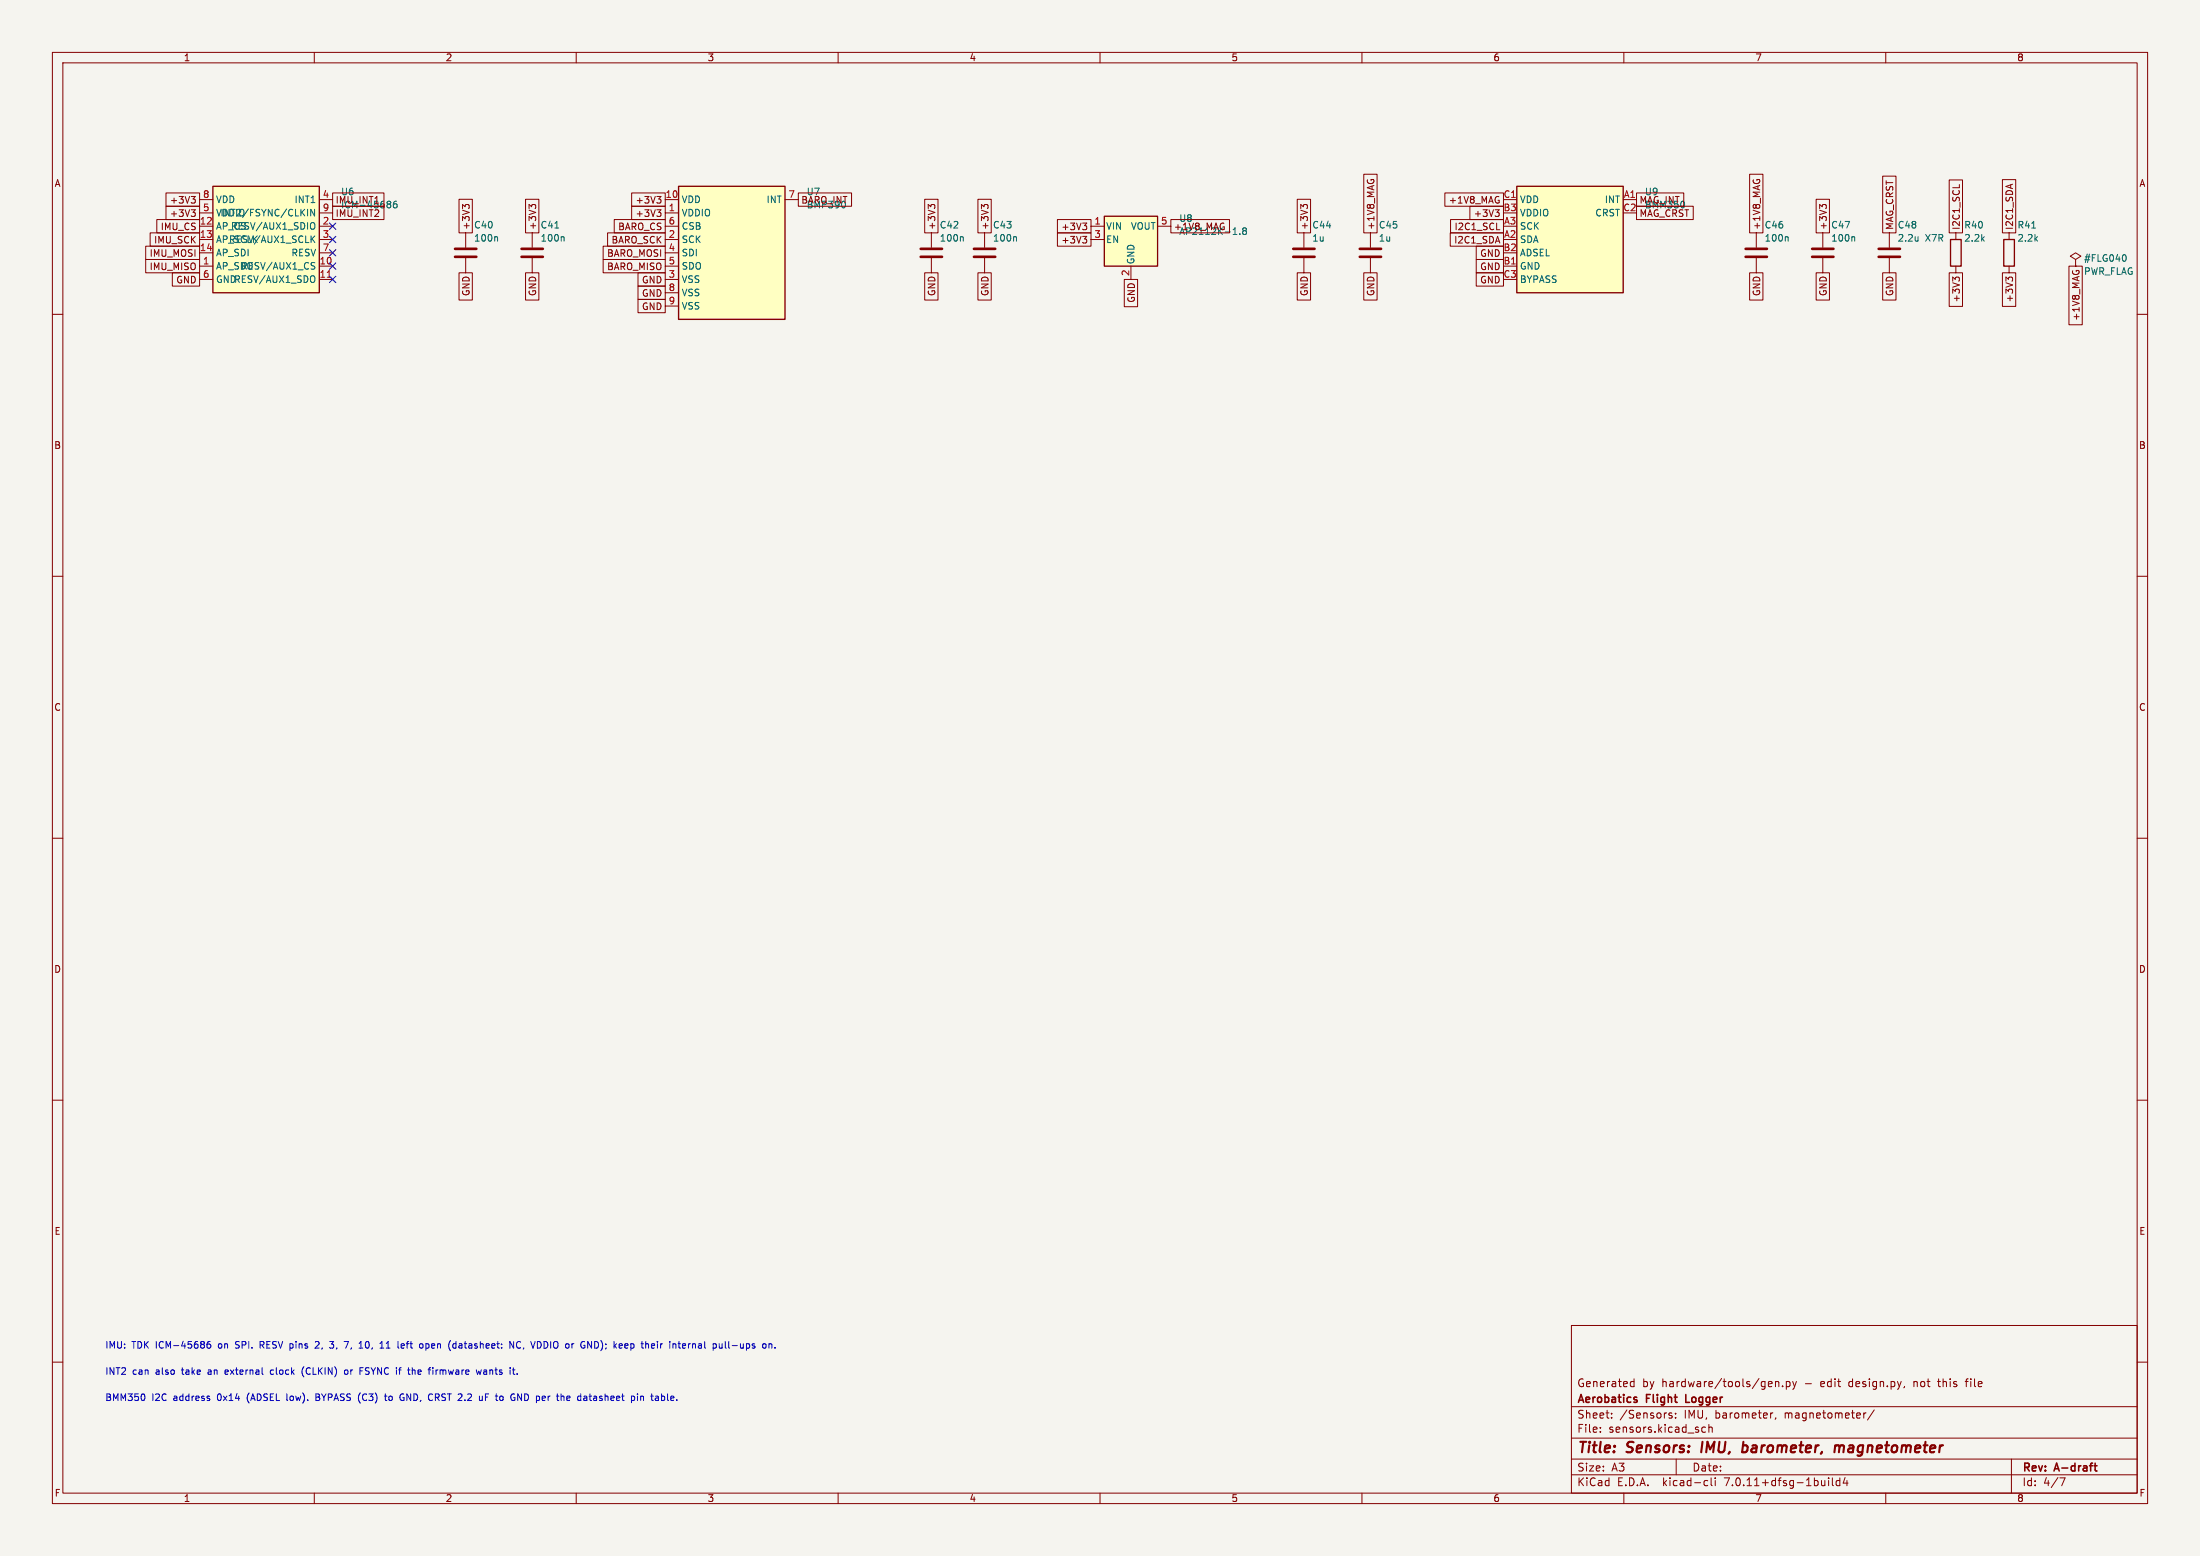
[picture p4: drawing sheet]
<svg xmlns="http://www.w3.org/2000/svg" width="420mm" height="297mm" viewBox="0 0 420 297" stroke-linecap="round" stroke-linejoin="round" font-family="sans-serif">
<path d="M0 0h420v297h-420z" fill="#f5f4ef" stroke="#f5f4ef" stroke-width=".19"/>
<g fill="none" stroke="#840000" stroke-width=".19">
<path d="M10 10h400v277h-400zM12 12h396v273h-396zM60 10v2M110 10v2M160 10v2M210 10v2M260 10v2M310 10v2M360 10v2M31.7 36.8h6.4v2.6h-6.4zM31.7 39.4h6.4v2.5h-6.4zM36.5 37.5h.8l-.4 .5"/>
<path d="M37 38l.3 .2v.3l-.3 .3M38.1 38.1h2.5M61 38.1h2.5M63.5 36.8h9.8v2.6h-9.8zM63.5 39.4h9.8v2.5h-9.8zM87.6 38h2.6v6.5h-2.6zM88.8 39.3l.2-.3h.3l.3 .3M88.8 39.5l-.5-.5v.8M100.3 38h2.6v6.5h-2.6zM101.5 39.3l.2-.3h.3l.3 .3M101.5 39.5l-.5-.5v.8M120.6 39.4h6.4v2.5h-6.4z"/>
<path d="M120.6 36.8h6.4v2.6h-6.4zM125.4 37.5h.8l-.4 .5M125.9 38l.3 .2v.3l-.3 .3M127 38.1h2.5M149.9 38.1h2.5M152.4 36.8h10.2v2.6h-10.2zM176.5 38h2.6v6.5h-2.6zM177.7 39.5l-.5-.5v.8M177.7 39.3l.2-.3h.3l.3 .3M186.7 38h2.5v6.5h-2.5zM187.8 39.3l.3-.3h.3l.2 .3M187.8 39.5l-.4-.5v.8"/>
<path d="M247.6 38h2.6v6.5h-2.6zM248.8 39.3l.2-.3h.3l.3 .3M248.8 39.5l-.5-.5v.8M260.3 33.3h2.6v11.2h-2.6zM262.2 34.3h-.5v.2M275.8 36.8h11.2v2.6h-11.2zM280.6 39.4h6.4v2.5h-6.4zM286 38.2h.2l-.1 .5M287 38.1h2.6M309.9 38.1h2.5M312.4 36.8h9v2.6h-9zM312.4 39.4h10.8v2.5h-10.8z"/>
<path d="M334 33.3h2.5v11.2h-2.5zM335.9 34.3h-.5v.2M346.7 38h2.5v6.5h-2.5zM347.9 39.3l.2-.3h.3l.3 .3M347.9 39.5l-.5-.5v.8M359.4 33.6h2.5v10.9h-2.5zM372.1 34.3h2.5v10.2h-2.5zM374.1 35.2v.6M382.3 34.3h2.5v10.2h-2.5zM10 60h2M27.8 47h10.3v2.5h-10.3zM27.8 49.5h10.3v2.6h-10.3z"/>
<path d="M28.7 44.4h9.4v2.6h-9.4zM29.9 41.9h8.2v2.6h-8.2zM32.9 52.1h5.2v2.5h-5.2zM36.5 40h.8l-.4 .5M37 40.5l.3 .3v.3l-.3 .2M38.1 43.2h2.5M38.1 45.7h2.5M38.1 50.8h2.5M38.1 40.6h2.5M38.1 53.3h2.5M38.1 48.3h2.5M61 43.2h2.5"/>
<path d="M61 45.7h2.5M61 50.8h2.5M61 40.6h2.5M61 53.3h2.5M61 48.3h2.5M87.6 52.1h2.6v5.2h-2.6zM88.9 44.5v2.7M88.9 49.3v2.8M100.3 52.1h2.6v5.2h-2.6zM101.6 44.5v2.7M101.6 49.3v2.8M115.1 47h11.9v2.5h-11.9z"/>
<path d="M115.1 49.5h11.9v2.6h-11.9zM116 44.4h11v2.6h-11zM117.3 41.9h9.7v2.6h-9.7zM121.8 57.1h5.2v2.6h-5.2zM121.8 54.6h5.2v2.6h-5.2zM121.8 52.1h5.2v2.5h-5.2zM125.4 40h.8l-.4 .5M125.9 40.5l.3 .3v.3l-.3 .2M127 43.2h2.5M127 45.7h2.5M127 50.8h2.5M127 40.6h2.5"/>
<path d="M127 53.3h2.5M127 48.3h2.5M127 55.9h2.5M127 58.4h2.5M176.5 52.1h2.6v5.2h-2.6zM177.8 44.5v2.7M177.8 49.3v2.8M186.7 52.1h2.5v5.2h-2.5zM188 44.5v2.7M188 49.3v2.8M201.9 41.9h6.4v2.6h-6.4zM201.9 44.4h6.4v2.6h-6.4z"/>
<path d="M206.7 42.6h.8l-.5 .5M206.7 45.1h.8l-.5 .5M207.2 43.1l.3 .2v.3l-.3 .3M207.2 45.6l.3 .2v.3l-.3 .3M208.3 43.2h2.5M208.3 45.7h2.5M214.6 53.3h2.6v5.2h-2.6zM215.9 50.8v2.5M221 43.2h2.5M223.5 41.9h11.2v2.6h-11.2zM247.6 52.1h2.6v5.2h-2.6zM248.9 44.5v2.7"/>
<path d="M248.9 49.3v2.8M260.3 52.1h2.6v5.2h-2.6zM261.6 44.5v2.7M261.6 49.3v2.8M276.9 44.4h10.1v2.6h-10.1zM276.9 41.9h10.1v2.6h-10.1zM281.8 47h5.2v2.5h-5.2zM281.8 49.5h5.2v2.6h-5.2zM281.8 52.1h5.2v2.5h-5.2zM285.4 40h.8l-.4 .5M285.7 43.9h.6M286 40.5l.2 .3v.3l-.2 .2"/>
<path d="M287 50.8h2.6M334 52.1h2.5v5.2h-2.5zM335.3 44.5v2.7M335.3 49.3v2.8M346.7 52.1h2.5v5.2h-2.5zM348 44.5v2.7M348 49.3v2.8M359.4 52.1h2.5v5.2h-2.5zM360.7 44.5v2.7M360.7 49.3v2.8M372.1 52.1h2.5v6.4h-2.5zM373.3 53.1l.2-.2h.3l.3 .2"/>
<path d="M373.3 53.3l-.5-.4v.8M373.4 44.5v1.2M373.4 50.8v1.3M382.3 52.1h2.5v6.4h-2.5zM383.4 53.3l-.5-.4v.8M383.4 53.1l.3-.2h.3l.2 .2M383.5 44.5v1.2M383.5 50.8v1.3M395 50.8h2.5v11.2h-2.5zM396.2 49.5l1.1-.6-1.1-.6-1 .6 1 .6v1.3M396.2 50.8h.1M396.8 51.7l-.4-.1v.3"/>
<path d="M408 60h2M10 110h2M408 110h2M10 160h2M408 160h2M10 210h2M408 210h2M10 260h2M300 253h108v32h-108zM408 260h2M300 278.5h108M300 274.5h108"/>
<path d="M300 268.5h108M305.5 273.2v.2M305.5 272.5v.1M307.7 270.5v.2M307.7 269.8v.1M311.4 264.6h.5M311.4 263.8h.5M311.9 263.2v1.5M318.6 270l.6 .4-.2 .3-.4-.1M319.2 269.8l-.4-.1-.2 .2M319.9 270.5v.2M319.9 269.8v.1"/>
<path d="M320 278.5v3M325.6 272.5l-.4-.1-.3 .3 .1 .6h.6M326.2 272.5l.2-.1 .4 .1 .1 .9M326.2 271.9v1.5M338.4 269.7l-.2 .1M338.9 263.8l.3-.1 .3 .1 .1 .9M338.9 263.7v1M339 270.6l-.1 .3M340.3 264.5v.2M341 263.8l.4-.1 .3 .3-.1 .6h-.6M341 263.7v1.5M342.2 263.7l.4 1"/>
<path d="M342.6 264.7l-.4 .5M342.9 263.7l-.3 1M355.8 269.7v1M356.2 269.7l-.3 .1-.1 .2M357.8 269.1l-1.3 1.9M363.6 264.6l-.2 .3M369.9 263.7h.5M375.2 263.7h.5M375.6 263.2l-.2 .2v1.3M384 278.5v6.5M60 285v2M110 285v2"/>
<path d="M160 285v2M210 285v2M260 285v2M300 281.5h108M310 285v2M325.6 282.6l.4 .1M326 283.5l-.4 .1M326.7 282.1v1.3l.2 .2M327.4 282.1v.1M327.4 282.6v1M349.1 282.1v.1M349.1 282.6v1"/>
<path d="M349.8 282.1v1.3l.2 .2M351.2 282.7l-.4-.1-.3 .3 .2 .6h.5M351.2 282.1v1.5M352.2 282l-.3 1.1h.9M352.6 282.6v1M360 285v2M393.2 282.1h1l-.6 1.5"/>
</g>
<path d="M312.3 267.2l.2 .2-.2 .3M312.3 266.7l.2 .1M321.8 266.2v1.5h.7M399.8 279.8h.5M400 279.3v1.3l.3 .2" fill="none" stroke="#840000" stroke-width=".3"/>
<path d="M325 275.2l-.2 2M332.7 276h.8M332.8 275.2l-.2 2M333.5 277a.66 .66 0 0 1-.9 .1M350.3 276.1a.49 .49 0 0 1 .9 .1M350.4 275.9l-.2 1.3M351.2 276.2l-.1 1M352 276a.5 .5 0 0 0-.8 .2" fill="none" stroke="#840000" stroke-width=".4"/>
<g fill="#ffffc2" stroke="#ffffc2" stroke-width=".19">
<path d="M210.8 41.3h10.2v9.5h-10.2z"/>
<path d="M289.6 35.6h20.3v20.3h-20.3z"/>
<path d="M129.5 35.6h20.4v25.4h-20.4z"/>
<path d="M40.6 35.6h20.4v20.3h-20.4z"/>
</g>
<path d="M40.6 35.6h20.4v20.3h-20.4zM129.5 35.6h20.4v25.4h-20.4zM289.6 35.6h20.3v20.3h-20.3zM210.8 41.3h10.2v9.5h-10.2zM372.4 45.7h2v5.1h-2zM382.5 45.7h2.1v5.1h-2.1z" fill="none" stroke="#840000" stroke-width=".25"/>
<g fill="none" stroke="#006464" stroke-width=".19">
<path d="M58.7 39.9v1.3M60 39.9v1.3l-.7-1.3v1.3M74.1 38.4h.3l.2 .3-.2 .3M74.1 39h.3M74.4 39l.2 .2v.2l-.2 .3h-.3M75.7 38.4l-.4 .1a.85 .85 0 0 0 0 1.2l.5-.1v-.5l-.2-.2h-.3l-.2 .2M321.5 38.7v.7M59.6 42.5a.43 .43 0 0 1 .5 .4v.4a.43 .43 0 0 1-.5 .5M59.6 45.6l.5 .7M59.6 50.7l.4 .1 .1 .3-.2 .3h-.3M59.6 50.1l.5 .1M59.8 52.6l.1 .1a.81 .81 0 0 1-.1 1.2"/>
<path d="M60.1 45l-.7 .8M94.8 45.2l.2 .2v.6M105.9 43.5h.8M107.5 45.2l.2 .2v.6M183.7 45.2l.2 .2v.6M193.9 45.2l.1 .2v.6M235.4 44.8h.7M236.7 44.6v.2M237.5 44l-.3 .3 .1 .3 .2 .2 .3-.1 .2-.2v-.2l-.3-.3M237.5 44l-.3-.2 .3-.3h.2l.3 .2-.3 .3M237.5 44h.2M341.2 45.2l.2 .2v.6"/>
<path d="M353.9 45.2l.2 .2v.6M366.2 45.2v.8M366.2 45.9l-.1 .1M387.9 43.5h.7M405.6 48.6a.79 .79 0 0 1 0 1.3"/>
</g>
<g fill="none" stroke="#840000" stroke-width=".51">
<path d="M86.9 49h4M86.9 47.5h4M99.6 49h4M99.6 47.5h4M175.8 49h4M175.8 47.5h4M185.9 49h4.1M185.9 47.5h4.1M246.9 49h4.1M246.9 47.5h4.1M259.6 49h4.1M259.6 47.5h4.1"/>
<path d="M333.2 49h4.1M333.2 47.5h4.1M345.9 49h4.1M345.9 47.5h4.1M358.6 49h4.1M358.6 47.5h4.1"/>
</g>
<path d="M62.5 52.9h.7" fill="none" stroke="#a90000" stroke-width=".19"/>
<g fill="none" stroke="#0000c2" stroke-width=".19">
<path d="M40.1 256.1h-.3a.86 .86 0 0 0 0 1.2l.4-.1v-.4l-.2-.3h-.2l-.3 .3M49.7 256.7h.5M50.2 256.1h-.5v1.2M60.8 256.1h-.4l-.2 .1M60.9 256.6l-.8 .7h.8M62.9 256.1h.8l-.4 .4 .3 .1 .1 .2M63.7 257.1l-.2 .2h-.4M65.7 256.1h.8l-.5 1.2M68.5 257.3h.8M69.8 256.3v.8M72.5 257.3h.8M73.7 257.3h.8"/>
<path d="M74.1 256.1l-.4 .3M76.6 257.3h.5M76.6 256.5h.4l.2 .3-.6 .1M81.3 256.5h.4l.1 .1M81.3 256.5v1.3M81.8 257.2l-.1 .1h-.4M86 255.9l-.2 .2M86.7 256.5h.3M87 257.3h-.3M87 256.1v1.2M87.7 256.9v.4M97.3 256.1l.8 1.2v-1.2"/>
<path d="M99.4 256.2a.6 .6 0 0 0-.9 .4 .6 .6 0 0 0 .6 .7l.3-.1M113.8 256.1h-.3v1.2h.3M119.5 256.5h.3l.1 .3-.6 .1M119.8 257.3h-.3M125.5 256.1v.1M125.5 256.5v.8M130.3 256.9l.6-.1-.1-.3h-.3l-.2 .2v.6h.5M138.5 256.1v1l.1 .2M139.1 256.1v1l.2 .2M146.9 256.5h.4v.8M147.9 257.2v.1M27.6 266.3v.8"/>
<path d="M43.1 261.5l-.1 .2v.4l.1 .2M43.6 261.8l-.6 .1M52.1 261.5h-.4l-.1 .2 .1 .5 .4 .1M54.8 266.1v1l.1 .2M58 260.9a1.46 1.46 0 0 0 0 1.9M60.3 266.7h.4M60.7 266.1h-.4v1.2h.5M65.9 261.5h.3l.2 .2v.4l-.2 .2h-.3l-.1-.2zM68.7 261.1h.6M73.4 266.5h.5M73.6 266.1v1l.3 .2M76.8 266.1h.3"/>
<path d="M76.9 266.8h.2v.4l-.3 .1M78.8 261.5h.3l.1 .2M83.2 261.5v.8M83.4 261.5l-.2 .2M91.9 261.5l-.3 .8-.2-.6-.2 .6M92.7 266.7h.4M92.7 261.5h-.3M92.8 261.8h-.3l-.2 .2 .1 .3h.4M93.3 266.1h-.6v1.2M98.7 262.2v.1M98.8 266.1l.8 1.2M108.2 267.1l.2 .2h.4"/>
<path d="M108.8 266.5h-.4l-.2 .2M108.8 266.8l-.6 .1M112.4 266.5h.5M112.6 266.1v1l.3 .2M121.7 266.1v.1M122.3 266.6l.2-.1h.3v.8M122.3 266.5v.8M126.7 266.5l.2 .2v.4l-.2 .2"/>
</g>
<path d="M62.9 52.7l1.2 1.2M62.9 47.7l1.2 1.2M62.9 50.2l1.2 1.2M62.9 45.1l1.2 1.2M62.9 42.6l1.2 1.2M64.1 52.7l-1.2 1.2M64.1 47.7l-1.2 1.2M64.1 50.2l-1.2 1.2M64.1 45.1l-1.2 1.2M64.1 42.6l-1.2 1.2" fill="none" stroke="#000084" stroke-width=".19"/>
<g font-size="2.8" fill="#840000">
<text x="301" y="277.9">Title:</text>
<text x="310.6" y="277.9">Sensors:</text>
<text x="325.6" y="277.9">IMU,</text>
<text x="334.2" y="277.9">barometer,</text>
<text x="352.7" y="277.9">magnetometer</text>
</g>
<g font-size="2.1" fill="#840000">
<text x="301" y="268.2">Aerobatics</text>
<text x="301" y="265">Generated</text>
<text x="313.5" y="265">by</text>
<text x="314.4" y="268.2">Flight</text>
<text x="317.3" y="265">hardware/tools/gen.py</text>
<text x="322.5" y="268.2">Logger</text>
<text x="344.7" y="265">-</text>
<text x="347.8" y="265">edit</text>
<text x="353.3" y="265">design.py,</text>
<text x="365.9" y="265">not</text>
<text x="370.7" y="265">this</text>
<text x="376.2" y="265">file</text>
<text x="301" y="273.7">File:</text>
<text x="301" y="271">Sheet:</text>
<text x="307.1" y="273.7">sensors.kicad_sch</text>
<text x="309.2" y="271">/Sensors:</text>
<text x="321.6" y="271">IMU,</text>
<text x="327.6" y="271">barometer,</text>
<text x="341" y="271">magnetometer/</text>
<text x="301" y="281.1">Size:</text>
<text x="307.6" y="281.1">A3</text>
<text x="323" y="281.1">Date:</text>
<text x="386" y="281.3">Rev:</text>
<text x="392.4" y="281.3">A-draft</text>
<text x="301" y="283.9">KiCad</text>
<text x="308.7" y="283.9">E.D.A.</text>
<text x="317.6" y="283.9">kicad-cli</text>
<text x="329.5" y="283.9">7.0.11+dfsg-1build4</text>
<text x="386" y="283.9">Id:</text>
<text x="390.1" y="283.9">4/7</text>
</g>
<g font-size="1.8" fill="#840000">
<text x="35" y="11.9">1</text>
<text x="85" y="11.9">2</text>
<text x="135" y="11.9">3</text>
<text x="185" y="11.9">4</text>
<text x="235" y="11.9">5</text>
<text x="285" y="11.9">6</text>
<text x="335" y="11.9">7</text>
<text x="385" y="11.9">8</text>
<text x="10.3" y="35.9">A</text>
<text x="408.3" y="35.9">A</text>
<text x="32.3" y="39.1">+3V3</text>
<text x="32.3" y="41.6">+3V3</text>
<text x="64" y="39.1">IMU_INT1</text>
<text x="64" y="41.6">IMU_INT2</text>
<text x="65" y="40">ICM-45686</text>
<text x="121.2" y="41.6">+3V3</text>
<text x="121.2" y="39.1">+3V3</text>
<text x="152.9" y="39.1">BARO_INT</text>
<text x="153.9" y="37.5">U7</text>
<text x="153.9" y="40">BMP390</text>
<text x="276.5" y="39.1">+1V8_MAG</text>
<text x="281.3" y="41.6">+3V3</text>
<text x="312.9" y="39.1">MAG_INT</text>
<text x="312.9" y="41.6">MAG_CRST</text>
<text x="313.9" y="37.5">U9</text>
<text x="313.9" y="40">BMM350</text>
<text x="29.3" y="46.7">IMU_SCK</text>
<text x="30.6" y="44.1">IMU_CS</text>
<text x="89.9" y="44" transform="rotate(-90 89.9 44)">+3V3</text>
<text x="102.6" y="44" transform="rotate(-90 102.6 44)">+3V3</text>
<text x="116.6" y="46.7">BARO_SCK</text>
<text x="117.9" y="44.1">BARO_CS</text>
<text x="178.8" y="44" transform="rotate(-90 178.8 44)">+3V3</text>
<text x="188.9" y="44" transform="rotate(-90 188.9 44)">+3V3</text>
<text x="202.5" y="44.1">+3V3</text>
<text x="202.5" y="46.7">+3V3</text>
<text x="224" y="44.1">+1V8_MAG</text>
<text x="225" y="42.5">U8</text>
<text x="225" y="45">AP2112K-1.8</text>
<text x="249.9" y="44" transform="rotate(-90 249.9 44)">+3V3</text>
<text x="262.6" y="44" transform="rotate(-90 262.6 44)">+1V8_MAG</text>
<text x="277.5" y="46.7">I2C1_SDA</text>
<text x="277.6" y="44.1">I2C1_SCL</text>
<text x="336.2" y="44" transform="rotate(-90 336.2 44)">+1V8_MAG</text>
<text x="348.9" y="44" transform="rotate(-90 348.9 44)">+3V3</text>
<text x="361.6" y="44" transform="rotate(-90 361.6 44)">MAG_CRST</text>
<text x="374.3" y="44" transform="rotate(-90 374.3 44)">I2C1_SCL</text>
<text x="384.5" y="44" transform="rotate(-90 384.5 44)">I2C1_SDA</text>
<text x="28.5" y="49.2">IMU_MOSI</text>
<text x="28.5" y="51.8">IMU_MISO</text>
<text x="115.8" y="49.2">BARO_MOSI</text>
<text x="115.8" y="51.8">BARO_MISO</text>
<text x="282.5" y="49.2">GND</text>
<text x="282.5" y="51.8">GND</text>
<text x="33.6" y="54.3">GND</text>
<text x="89.9" y="56.6" transform="rotate(-90 89.9 56.6)">GND</text>
<text x="102.6" y="56.6" transform="rotate(-90 102.6 56.6)">GND</text>
<text x="122.5" y="59.4">GND</text>
<text x="122.5" y="56.8">GND</text>
<text x="122.5" y="54.3">GND</text>
<text x="178.8" y="56.6" transform="rotate(-90 178.8 56.6)">GND</text>
<text x="188.9" y="56.6" transform="rotate(-90 188.9 56.6)">GND</text>
<text x="216.9" y="57.9" transform="rotate(-90 216.9 57.9)">GND</text>
<text x="249.9" y="56.6" transform="rotate(-90 249.9 56.6)">GND</text>
<text x="262.6" y="56.6" transform="rotate(-90 262.6 56.6)">GND</text>
<text x="282.5" y="54.3">GND</text>
<text x="336.2" y="56.6" transform="rotate(-90 336.2 56.6)">GND</text>
<text x="348.9" y="56.6" transform="rotate(-90 348.9 56.6)">GND</text>
<text x="361.6" y="56.6" transform="rotate(-90 361.6 56.6)">GND</text>
<text x="374.3" y="57.8" transform="rotate(-90 374.3 57.8)">+3V3</text>
<text x="384.5" y="57.8" transform="rotate(-90 384.5 57.8)">+3V3</text>
<text x="397.2" y="61.3" transform="rotate(-90 397.2 61.3)">+1V8_MAG</text>
<text x="10.3" y="85.9">B</text>
<text x="408.2" y="85.9">B</text>
<text x="10.3" y="135.9">C</text>
<text x="408.2" y="135.9">C</text>
<text x="10.3" y="185.9">D</text>
<text x="408.2" y="185.9">D</text>
<text x="10.3" y="235.9">E</text>
<text x="408.3" y="235.9">E</text>
<text x="10.3" y="285.9">F</text>
<text x="35" y="286.9">1</text>
<text x="85" y="286.9">2</text>
<text x="135" y="286.9">3</text>
<text x="185" y="286.9">4</text>
<text x="235" y="286.9">5</text>
<text x="285" y="286.9">6</text>
<text x="335" y="286.9">7</text>
<text x="385" y="286.9">8</text>
<text x="408.3" y="285.9">F</text>
</g>
<g font-size="1.8" fill="#a90000">
<text x="38.7" y="40.4">5</text>
<text x="38.7" y="37.8">8</text>
<text x="61.5" y="37.8">4</text>
<text x="61.5" y="40.4">9</text>
<text x="127" y="37.8">10</text>
<text x="127.6" y="40.4">1</text>
<text x="150.4" y="37.8">7</text>
<text x="286.9" y="40.4">B3</text>
<text x="286.9" y="37.8">C1</text>
<text x="309.8" y="40.4">C2</text>
<text x="309.9" y="37.8">A1</text>
<text x="38.1" y="42.9">12</text>
<text x="38.1" y="45.5">13</text>
<text x="61.5" y="42.9">2</text>
<text x="61.5" y="45.5">3</text>
<text x="127.6" y="45.5">2</text>
<text x="127.6" y="42.9">6</text>
<text x="208.8" y="42.9">1</text>
<text x="208.8" y="45.5">3</text>
<text x="221.5" y="42.9">5</text>
<text x="287" y="45.5">A2</text>
<text x="287" y="42.9">A3</text>
<text x="38.1" y="48">14</text>
<text x="38.7" y="50.5">1</text>
<text x="38.7" y="53.1">6</text>
<text x="60.9" y="50.5">10</text>
<text x="60.9" y="53.1">11</text>
<text x="61.5" y="48">7</text>
<text x="127.6" y="53.1">3</text>
<text x="127.6" y="48">4</text>
<text x="127.6" y="50.5">5</text>
<text x="215.6" y="52.8" transform="rotate(-90 215.6 52.8)">2</text>
<text x="286.9" y="50.5">B1</text>
<text x="286.9" y="48">B2</text>
<text x="286.9" y="53.1">C3</text>
<text x="127.6" y="55.6">8</text>
<text x="127.6" y="58.2">9</text>
</g>
<g font-size="1.8" fill="#006464">
<text x="41.1" y="41.5">VDDIO</text>
<text x="41.1" y="39">VDD</text>
<text x="42" y="41.5">INT2/FSYNC/CLKIN</text>
<text x="56.1" y="39">INT1</text>
<text x="65" y="37.5">U6</text>
<text x="130" y="41.5">VDDIO</text>
<text x="130" y="39">VDD</text>
<text x="146.2" y="39">INT</text>
<text x="290.1" y="41.5">VDDIO</text>
<text x="290.1" y="39">VDD</text>
<text x="304.5" y="41.5">CRST</text>
<text x="306.3" y="39">INT</text>
<text x="41.1" y="44">AP_CS</text>
<text x="41.1" y="46.6">AP_SCLK</text>
<text x="43.6" y="46.6">RESV/AUX1_SCLK</text>
<text x="44" y="44">RESV/AUX1_SDIO</text>
<text x="90.4" y="43.8">C40</text>
<text x="90.4" y="46.3">100n</text>
<text x="103.1" y="43.8">C41</text>
<text x="103.1" y="46.3">100n</text>
<text x="130" y="46.6">SCK</text>
<text x="130" y="44">CSB</text>
<text x="179.3" y="43.8">C42</text>
<text x="179.3" y="46.3">100n</text>
<text x="189.5" y="43.8">C43</text>
<text x="189.5" y="46.3">100n</text>
<text x="211.1" y="44">VIN</text>
<text x="211.1" y="46.6">EN</text>
<text x="215.8" y="44">VOUT</text>
<text x="250.4" y="43.8">C44</text>
<text x="250.4" y="46.3">1u</text>
<text x="263.1" y="43.8">C45</text>
<text x="263.1" y="46.3">1u</text>
<text x="290.1" y="46.6">SDA</text>
<text x="290.1" y="44">SCK</text>
<text x="336.8" y="43.8">C46</text>
<text x="336.8" y="46.3">100n</text>
<text x="349.5" y="43.8">C47</text>
<text x="349.5" y="46.3">100n</text>
<text x="362.2" y="43.8">C48</text>
<text x="362.2" y="46.3">2.2u</text>
<text x="367.5" y="46.3">X7R</text>
<text x="374.9" y="43.8">R40</text>
<text x="374.9" y="46.3">2.2k</text>
<text x="385" y="43.8">R41</text>
<text x="385" y="46.3">2.2k</text>
<text x="41.1" y="51.7">AP_SDO</text>
<text x="41.1" y="49.1">AP_SDI</text>
<text x="45.9" y="51.7">RESV/AUX1_CS</text>
<text x="55.5" y="49.1">RESV</text>
<text x="130" y="49.1">SDI</text>
<text x="130" y="51.7">SDO</text>
<text x="216.8" y="50.5" transform="rotate(-90 216.8 50.5)">GND</text>
<text x="290.1" y="51.7">GND</text>
<text x="290.1" y="49.1">ADSEL</text>
<text x="397.7" y="50.2">#FLG040</text>
<text x="397.7" y="52.7">PWR_FLAG</text>
<text x="41.1" y="54.2">GNDRESV/AUX1_SDO</text>
<text x="130" y="54.2">VSS</text>
<text x="130" y="56.7">VSS</text>
<text x="130" y="59.3">VSS</text>
<text x="290.1" y="54.2">BYPASS</text>
</g>
<g font-size="1.8" fill="#0000c2">
<text x="20" y="257.6">IMU:</text>
<text x="25.2" y="257.6">TDK ICM-45686</text>
<text x="42" y="257.6">on</text>
<text x="45.4" y="257.6">SPI.</text>
<text x="50.3" y="257.6">RESV pins</text>
<text x="61.3" y="257.6">2,</text>
<text x="64.3" y="257.6">3,</text>
<text x="67.2" y="257.6">7,</text>
<text x="70.2" y="257.6">10,</text>
<text x="74.4" y="257.6">11</text>
<text x="78" y="257.6">left</text>
<text x="82.4" y="257.6">open</text>
<text x="88.1" y="257.6">(datasheet:</text>
<text x="100" y="257.6">NC,</text>
<text x="104.3" y="257.6">VDDIO or</text>
<text x="114.2" y="257.6">GND);</text>
<text x="120.7" y="257.6">keep</text>
<text x="126.2" y="257.6">their</text>
<text x="131.7" y="257.6">internal</text>
<text x="140.2" y="257.6">pull-ups</text>
<text x="20" y="262.6">INT2</text>
<text x="25.3" y="262.6">can</text>
<text x="29.8" y="262.6">also</text>
<text x="35" y="262.6">take</text>
<text x="40.2" y="262.6">an</text>
<text x="43.6" y="262.6">external</text>
<text x="52.5" y="262.6">clock</text>
<text x="58.7" y="262.6">(CLKIN)</text>
<text x="67" y="262.6">or</text>
<text x="70.1" y="262.6">FSYNC if</text>
<text x="79.8" y="262.6">the</text>
<text x="83.9" y="262.6">firmware</text>
<text x="93.3" y="262.6">wants</text>
<text x="20" y="267.6">BMM350</text>
<text x="29" y="267.6">I2C</text>
<text x="33.2" y="267.6">address</text>
<text x="41.8" y="267.6">0x14</text>
<text x="47.6" y="267.6">(ADSEL</text>
<text x="55.4" y="267.6">low).</text>
<text x="61.1" y="267.6">BYPASS (C3)</text>
<text x="74.8" y="267.6">to</text>
<text x="77.8" y="267.6">GND, CRST 2.2</text>
<text x="93.6" y="267.6">uF</text>
<text x="97" y="267.6">to</text>
<text x="100" y="267.6">GND per</text>
<text x="109.2" y="267.6">the</text>
<text x="113.4" y="267.6">datasheet</text>
<text x="123.8" y="267.6">pin</text>
<text x="127.9" y="267.6">table.</text>
</g>
</svg>
